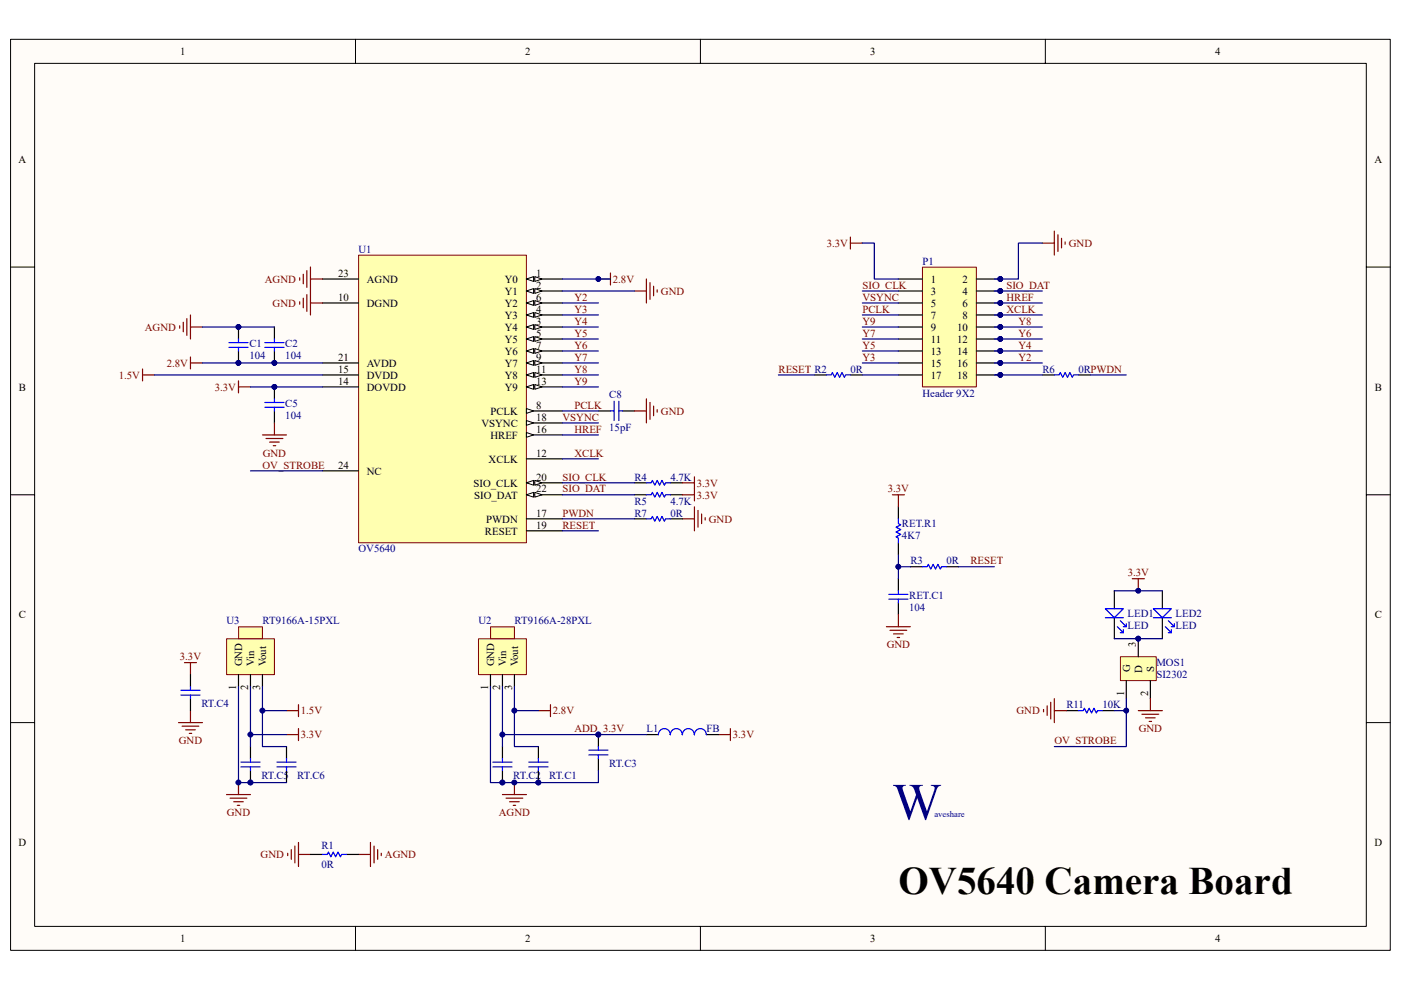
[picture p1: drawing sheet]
<svg xmlns="http://www.w3.org/2000/svg" width="297mm" height="210mm" viewBox="0 0 297 210" stroke-linecap="round" stroke-linejoin="round" font-family="sans-serif">
<path d="M2.3 8.4h292.5v193.2h-292.5z" fill="#fffcf8"/>
<path d="M2.2 8.3h292.6v193.3h-292.6z" fill="none" stroke="#000" stroke-width=".21"/>
<path d="M7.4 13.5h282.3v183h-282.3z" fill="#fffcf8"/>
<g fill="none" stroke="#000" stroke-width=".21">
<path d="M7.3 13.4h282.4v183.1h-282.4zM75.4 8.3v5.1M148.5 8.3v5.1M221.6 8.3v5.1M2.2 56.6h5.1M289.7 56.6h5.1M2.2 104.9h5.1M289.7 104.9h5.1M2.2 153.3h5.1M289.7 153.3h5.1M75.4 196.5v5.1M148.5 196.5v5.1"/>
<path d="M221.6 196.5v5.1"/>
</g>
<path d="M76 54.1h35.6v61h-35.6z" fill="#ffffb0"/>
<path d="M76 54.1h35.6v61h-35.6z" fill="none" stroke="#800000" stroke-width=".21"/>
<path d="M111.6 59.2h7.6" fill="none" stroke="#000" stroke-width=".25"/>
<path d="M111.6 59.2l1.5-.5v1z" fill="#fffcf8"/>
<path d="M111.6 59.2l1.5-.5v1z" fill="none" stroke="#000" stroke-width=".21"/>
<path d="M113.4 58.7l1.5 .5-1.5 .5z" fill="#fffcf8"/>
<path d="M113.4 58.7l1.5 .5-1.5 .5z" fill="none" stroke="#000" stroke-width=".21"/>
<path d="M111.6 61.7h7.6" fill="none" stroke="#000" stroke-width=".25"/>
<path d="M111.6 61.7l1.5-.5v1z" fill="#fffcf8"/>
<path d="M111.6 61.7l1.5-.5v1z" fill="none" stroke="#000" stroke-width=".21"/>
<path d="M113.4 61.2l1.5 .5-1.5 .5z" fill="#fffcf8"/>
<path d="M113.4 61.2l1.5 .5-1.5 .5z" fill="none" stroke="#000" stroke-width=".21"/>
<path d="M111.6 69.4h7.6" fill="none" stroke="#000" stroke-width=".25"/>
<path d="M111.6 69.4l1.5-.5v1z" fill="#fffcf8"/>
<path d="M111.6 69.4l1.5-.5v1z" fill="none" stroke="#000" stroke-width=".21"/>
<path d="M113.4 68.9l1.5 .5-1.5 .5z" fill="#fffcf8"/>
<path d="M113.4 68.9l1.5 .5-1.5 .5z" fill="none" stroke="#000" stroke-width=".21"/>
<path d="M111.6 66.8h7.6" fill="none" stroke="#000" stroke-width=".25"/>
<path d="M111.6 66.8l1.5-.5v1z" fill="#fffcf8"/>
<path d="M111.6 66.8l1.5-.5v1z" fill="none" stroke="#000" stroke-width=".21"/>
<path d="M113.4 66.3l1.5 .5-1.5 .5z" fill="#fffcf8"/>
<path d="M113.4 66.3l1.5 .5-1.5 .5z" fill="none" stroke="#000" stroke-width=".21"/>
<path d="M111.6 71.9h7.6" fill="none" stroke="#000" stroke-width=".25"/>
<path d="M111.6 71.9l1.5-.5v1z" fill="#fffcf8"/>
<path d="M111.6 71.9l1.5-.5v1z" fill="none" stroke="#000" stroke-width=".21"/>
<path d="M113.4 71.4l1.5 .5-1.5 .5z" fill="#fffcf8"/>
<path d="M113.4 71.4l1.5 .5-1.5 .5z" fill="none" stroke="#000" stroke-width=".21"/>
<path d="M111.6 64.3h7.6" fill="none" stroke="#000" stroke-width=".25"/>
<path d="M111.6 64.3l1.5-.5v1z" fill="#fffcf8"/>
<path d="M111.6 64.3l1.5-.5v1z" fill="none" stroke="#000" stroke-width=".21"/>
<path d="M113.4 63.8l1.5 .5-1.5 .5z" fill="#fffcf8"/>
<path d="M113.4 63.8l1.5 .5-1.5 .5z" fill="none" stroke="#000" stroke-width=".21"/>
<path d="M111.6 74.4h7.6" fill="none" stroke="#000" stroke-width=".25"/>
<path d="M111.6 74.4l1.5-.5v1.1z" fill="#fffcf8"/>
<path d="M111.6 74.4l1.5-.5v1.1z" fill="none" stroke="#000" stroke-width=".21"/>
<path d="M113.4 73.9l1.5 .5-1.5 .6z" fill="#fffcf8"/>
<path d="M113.4 73.9l1.5 .5-1.5 .6z" fill="none" stroke="#000" stroke-width=".21"/>
<path d="M111.6 87.2h7.6" fill="none" stroke="#000" stroke-width=".25"/>
<path d="M111.6 86.7l1.5 .5-1.5 .5z" fill="#fffcf8"/>
<path d="M111.6 86.7l1.5 .5-1.5 .5z" fill="none" stroke="#000" stroke-width=".21"/>
<path d="M111.6 77h7.6" fill="none" stroke="#000" stroke-width=".25"/>
<path d="M111.6 77l1.5-.5v1z" fill="#fffcf8"/>
<path d="M111.6 77l1.5-.5v1z" fill="none" stroke="#000" stroke-width=".21"/>
<path d="M113.4 76.5l1.5 .5-1.5 .5z" fill="#fffcf8"/>
<path d="M113.4 76.5l1.5 .5-1.5 .5z" fill="none" stroke="#000" stroke-width=".21"/>
<path d="M68.4 64.3h7.6M111.6 79.5h7.6" fill="none" stroke="#000" stroke-width=".25"/>
<path d="M111.6 79.5l1.5-.5v1z" fill="#fffcf8"/>
<path d="M111.6 79.5l1.5-.5v1z" fill="none" stroke="#000" stroke-width=".21"/>
<path d="M113.4 79l1.5 .5-1.5 .5z" fill="#fffcf8"/>
<path d="M113.4 79l1.5 .5-1.5 .5z" fill="none" stroke="#000" stroke-width=".21"/>
<path d="M111.6 97.3h7.6M111.6 82.1h7.6" fill="none" stroke="#000" stroke-width=".25"/>
<path d="M111.6 82.1l1.5-.5v1z" fill="#fffcf8"/>
<path d="M111.6 82.1l1.5-.5v1z" fill="none" stroke="#000" stroke-width=".21"/>
<path d="M113.4 81.6l1.5 .5-1.5 .5z" fill="#fffcf8"/>
<path d="M113.4 81.6l1.5 .5-1.5 .5z" fill="none" stroke="#000" stroke-width=".21"/>
<path d="M68.4 79.5h7.6M68.4 82.1h7.6M111.6 92.2h7.6" fill="none" stroke="#000" stroke-width=".25"/>
<path d="M111.6 91.7l1.5 .5-1.5 .6z" fill="#fffcf8"/>
<path d="M111.6 91.7l1.5 .5-1.5 .6z" fill="none" stroke="#000" stroke-width=".21"/>
<path d="M111.6 89.7h7.6M111.6 110h7.6" fill="none" stroke="#000" stroke-width=".25"/>
<path d="M111.6 89.2l1.5 .5-1.5 .5z" fill="#fffcf8"/>
<path d="M111.6 89.2l1.5 .5-1.5 .5z" fill="none" stroke="#000" stroke-width=".21"/>
<path d="M111.6 112.6h7.6M111.6 102.4h7.6" fill="none" stroke="#000" stroke-width=".25"/>
<path d="M111.6 102.4l1.5-.5v1z" fill="#fffcf8"/>
<path d="M111.6 102.4l1.5-.5v1z" fill="none" stroke="#000" stroke-width=".21"/>
<path d="M113.4 101.9l1.5 .5-1.5 .5z" fill="#fffcf8"/>
<path d="M113.4 101.9l1.5 .5-1.5 .5z" fill="none" stroke="#000" stroke-width=".21"/>
<path d="M68.4 77h7.6M111.6 104.9h7.6" fill="none" stroke="#000" stroke-width=".25"/>
<path d="M111.6 104.9l1.5-.5v1.1z" fill="#fffcf8"/>
<path d="M111.6 104.9l1.5-.5v1.1z" fill="none" stroke="#000" stroke-width=".21"/>
<path d="M113.4 104.4l1.5 .5-1.5 .6z" fill="#fffcf8"/>
<path d="M113.4 104.4l1.5 .5-1.5 .6z" fill="none" stroke="#000" stroke-width=".21"/>
<g fill="none" stroke="#000" stroke-width=".25">
<path d="M68.4 59.2h7.6M50.6 69.4v2.5M50.6 74.4v2.6M58.2 69.4v2.5M58.2 74.4v2.6M58.2 82.1v2.5M58.2 87.2v2.5M68.4 99.9h7.6M134.5 102.4h2.6M134.5 104.9h2.6M142.1 102.4h2.6M142.1 104.9h2.6"/>
<path d="M190.5 107.5v2.5M190.5 115.1v2.6M190.5 122.7v2.6M190.5 127.8v2.6M106.5 158.3v2.6M114.1 158.3v2.6M126.9 155.8v2.5M106.5 163.4v2.6M114.1 163.4v2.6M126.9 160.9v2.5"/>
</g>
<g fill="none" stroke="#800000" stroke-width=".25">
<path d="M180.3 50.3v2.5M180.3 51.6h2.5M221 51.6h2.5M223.5 49v5.1M224.3 49.8v3.5M225.1 50.5v2.1M225.8 51.3v.5M30.2 79.5h2.6M30.2 78.3v2.5M40.4 77h2.5M40.4 75.7v2.6M63.5 64v.5"/>
<path d="M64.3 63.2v2.1M65.1 62.5v3.5M65.8 64.3h2.6M65.8 61.7v5.1M50.6 80.8v2.5M50.6 82.1h2.5M55.6 92.2h5.1M56.4 93h3.6M57.2 93.8h2M57.9 94.5h.6M58.2 89.7v2.5M144.7 104.9h2.5"/>
<path d="M144.7 102.4h2.5M144.7 110h2.5M147.2 101.1v5.1M147.2 107.5v5.1M148 108.3v3.5M148.8 109v2.1M149.5 109.8v.5M189.2 104.9h2.5M190.5 104.9v2.6M187.9 132.9h5.1M188.7 133.7h3.6M189.5 134.5h2"/>
<path d="M190.2 135.2h.5M190.5 130.4v2.5M60.7 150.7h2.6M63.3 149.5v2.5M114.1 150.7h2.6M116.7 149.5v2.5M152.3 155.8h2.6M154.9 154.5v2.6"/>
</g>
<g fill="none" stroke="#00f" stroke-width=".25">
<path d="M48.5 72.7h4.1M48.5 73.7h4.1M50.6 71.9v.8M50.6 73.7v.7M56.2 72.7h4M56.2 73.7h4M58.2 71.9v.8M58.2 73.7v.7M56.2 85.4h4M56.2 86.4h4M58.2 84.6v.8M58.2 86.4v.8"/>
<path d="M137.1 104.9h1l.2-.5 .5 1.1 .5-1.1 .5 1.1 .6-1.1 .5 1.1 .2-.6h1M137.1 102.4h1l.2-.5 .5 1 .5-1 .5 1 .6-1 .5 1 .2-.5h1M190.5 110v1.1l.5 .2-1 .5 1 .5-1 .5 1 .5-1 .6 .5 .2v1M188.4 126.1h4.1M188.4 127.1h4.1M190.5 125.3v.8M190.5 127.1v.7M124.8 159.1h4.1M126.9 158.3v.8M104.5 162.7h4.1M104.5 161.6h4.1M106.5 160.9v.7"/>
<path d="M106.5 162.7v.7M112.1 162.7h4.1M112.1 161.6h4.1M114.1 160.9v.7M114.1 162.7v.7M124.8 160.1h4.1M126.9 160.1v.8"/>
</g>
<g fill="#000080" stroke="#000080" stroke-width=".21">
<circle cx="58.2" cy="77" r=".49"/>
<circle cx="50.6" cy="77" r=".5"/>
<circle cx="50.6" cy="69.3" r=".5"/>
<circle cx="58.2" cy="82.1" r=".49"/>
<circle cx="106.5" cy="166" r=".5"/>
<circle cx="114.1" cy="166" r=".49"/>
<circle cx="126.9" cy="155.8" r=".49"/>
</g>
<path d="M101.5 135.5h10.1v7.6h-10.1z" fill="#ffffb0"/>
<path d="M101.4 135.5h10.2v7.6h-10.2z" fill="none" stroke="#800000" stroke-width=".21"/>
<path d="M104 143.1v2.5M106.5 143.1v2.5M109.1 143.1v2.5" fill="none" stroke="#000" stroke-width=".25"/>
<path d="M104 133h5.1v2.5h-5.1z" fill="#ffffb0"/>
<path d="M104 132.9h5.1v2.6h-5.1z" fill="none" stroke="#800000" stroke-width=".21"/>
<path d="M40.4 143.1v2.5M40.4 148.2v2.5M53.1 158.3v2.6M60.7 158.3v2.6M53.1 163.4v2.6M60.7 163.4v2.6" fill="none" stroke="#000" stroke-width=".25"/>
<g fill="#000080" stroke="#000080" stroke-width=".21">
<circle cx="53.1" cy="166" r=".49"/>
<circle cx="50.6" cy="166" r=".5"/>
</g>
<path d="M38.4 146.4h4M38.4 147.4h4M40.4 145.6v.8M40.4 147.4v.8M51.1 161.6h4M51.1 162.7h4M53.1 160.9v.7M53.1 162.7v.7M58.7 161.6h4.1M58.7 162.7h4.1M60.7 160.9v.7M60.7 162.7v.7" fill="none" stroke="#00f" stroke-width=".25"/>
<g fill="none" stroke="#800000" stroke-width=".25">
<path d="M37.8 153.3h5.1M38.6 154h3.6M39.1 140.5h2.6M39.4 154.8h2M40.1 155.6h.5M40.4 140.5v2.6M40.4 150.7v2.6M60.7 155.8h2.6M63.3 154.5v2.6M48 168.5h5.1M48.8 169.3h3.5M49.5 170.1h2.1"/>
<path d="M50.3 170.8h.5M50.6 166v2.5"/>
</g>
<path d="M48.1 135.5h10.1v7.6h-10.1z" fill="#ffffb0"/>
<path d="M48 135.5h10.2v7.6h-10.2z" fill="none" stroke="#800000" stroke-width=".21"/>
<path d="M50.6 143.1v2.5M53.1 143.1v2.5M55.6 143.1v2.5" fill="none" stroke="#000" stroke-width=".25"/>
<path d="M50.6 133h5v2.5h-5z" fill="#ffffb0"/>
<path d="M50.6 132.9h5v2.6h-5z" fill="none" stroke="#800000" stroke-width=".21"/>
<path d="M126.9 87.2h2.5M132 87.2h2.5M137.1 155.8h2.5M149.8 155.8h2.5M65.8 181.2h2.6M73.5 181.2h2.5" fill="none" stroke="#000" stroke-width=".25"/>
<path d="M129.4 87.2h.8M130.2 85.1v4.1M131.2 85.1v4.1M131.2 87.2h.8M139.6 155.8a1.27 1.27 0 0 1 1.3-1.3 1.26 1.26 0 0 1 1.2 1.3 1.26 1.26 0 0 1 1.3-1.3 1.26 1.26 0 0 1 1.2 1.3M144.7 155.8a1.26 1.26 0 0 1 1.3-1.3 1.26 1.26 0 0 1 1.2 1.3M147.2 155.8a1.26 1.26 0 0 1 1.3-1.3 1.26 1.26 0 0 1 1.3 1.3M68.4 181.2h1l.2-.5 .5 1 .6-1 .5 1 .5-1 .5 1 .2-.5h1.1" fill="none" stroke="#00f" stroke-width=".25"/>
<g fill="none" stroke="#800000" stroke-width=".25">
<path d="M63.5 58.9v.5M64.3 58.2v2M65.1 57.4v3.6M65.8 56.6v5.1M65.8 59.2h2.6M38.1 69.1v.5M38.9 68.3v2.1M39.6 67.6v3.5M40.4 69.4h2.5M40.4 66.8v5.1M134.5 87.2h2.6M137.1 84.6v5.1"/>
<path d="M137.8 85.4v3.5M138.6 86.1v2.1M139.3 86.9v.5M62.5 179.5v3.5M63.3 178.7v5.1M78.5 178.7v5.1M79.3 179.5v3.5M106.5 168.5h5.1M107.3 169.3h3.5M108.1 170.1h2M108.8 170.8h.5M109.1 166v2.5"/>
<path d="M61 181v.5M61.8 180.2v2.1M63.3 181.2h2.5M76 181.2h2.5M80.1 180.2v2.1M80.8 181v.5"/>
</g>
<circle cx="109.1" cy="166" r=".5" fill="#000080" stroke="#000080" stroke-width=".21"/>
<path d="M195.6 56.7h11.4v25.4h-11.4z" fill="#ffffb0"/>
<path d="M195.6 56.7h11.4v25.4h-11.4z" fill="none" stroke="#800000" stroke-width=".21"/>
<g fill="none" stroke="#000" stroke-width=".25">
<path d="M190.5 59.2h5.1M207 59.2h5.1M172.7 79.5h2.5M180.3 79.5h2.5M190.5 61.7h5.1M190.5 64.3h5.1M190.5 66.8h5.1M190.5 69.4h5.1M190.5 71.9h5.1M190.5 74.4h5.1M190.5 77h5.1M190.5 79.5h5.1"/>
<path d="M207 61.7h5.1M207 64.3h5.1M207 66.8h5.1M207 69.4h5.1M207 71.9h5.1M207 74.4h5.1M207 77h5.1M207 79.5h5.1M221 79.5h2.5M228.6 79.5h2.6M134.5 110h2.6M142.1 110h2.6"/>
<path d="M193 120.2h2.6M200.7 120.2h2.5M236.3 125.3v3.8M236.3 130.9v4.6M246.4 125.3v3.8M246.4 130.9v4.6M226.1 150.7h2.5M233.7 150.7h2.6"/>
</g>
<g fill="#000080" stroke="#000080" stroke-width=".21">
<circle cx="212.1" cy="59.2" r=".49"/>
<circle cx="212.1" cy="61.7" r=".49"/>
<circle cx="212.1" cy="64.3" r=".49"/>
<circle cx="212.1" cy="66.8" r=".49"/>
<circle cx="212.1" cy="69.3" r=".49"/>
<circle cx="212.1" cy="71.9" r=".49"/>
<circle cx="212.1" cy="74.4" r=".49"/>
<circle cx="212.1" cy="77" r=".49"/>
<circle cx="212.1" cy="79.5" r=".49"/>
<circle cx="241.3" cy="125.3" r=".49"/>
</g>
<g fill="none" stroke="#00f" stroke-width=".25">
<path d="M175.2 79.5h1l.3-.5 .5 1 .5-1 .5 1 .5-1 .5 1 .3-.5h1M223.5 79.5h1.1l.2-.5 .5 1 .5-1 .5 1 .5-1 .5 1 .3-.5h1M137.1 110h1l.2-.5 .5 1.1 .5-1.1 .5 1.1 .6-1.1 .5 1.1 .2-.6h1M195.6 120.2h1l.2-.5 .5 1 .5-1 .5 1 .6-1 .5 1 .2-.5h1.1M234.4 129.1h3.8l-1.9 1.9zM234.4 131h3.8M236.9 132.9l1.3 1.3M237.5 131.7l1.3 1.2M237.5 134.2h.7M238.2 133.6v.6M238.8 132.3v.6h-.6M244.5 129.1h3.8l-1.9 1.9z"/>
<path d="M244.5 131h3.8M247.1 132.9l1.2 1.3M247.7 131.7l1.3 1.2M247.7 134.2h.6M248.3 133.6v.6M249 132.3v.6h-.7M228.6 150.7h1.1l.2-.5 .5 1 .5-1 .5 1 .5-1 .5 1 .3-.5h1"/>
</g>
<path d="M240.1 122.7h2.5M241.3 122.7v2.6" fill="none" stroke="#800000" stroke-width=".25"/>
<path d="M237.6 139.3h7.5v5.1h-7.5z" fill="#ffffb0"/>
<path d="M237.6 139.3h7.5v5.1h-7.5z" fill="none" stroke="#800000" stroke-width=".21"/>
<path d="M241.3 135.5v3.8M238.8 144.4v3.8M243.9 144.4v3.8" fill="none" stroke="#000" stroke-width=".25"/>
<g fill="#000080" stroke="#000080" stroke-width=".21">
<circle cx="241.3" cy="135.5" r=".49"/>
<circle cx="126.9" cy="59.2" r=".49"/>
<circle cx="212.1" cy="59.2" r=".49"/>
<circle cx="212.1" cy="61.7" r=".49"/>
<circle cx="212.1" cy="64.3" r=".49"/>
<circle cx="212.1" cy="66.8" r=".49"/>
<circle cx="212.1" cy="69.3" r=".49"/>
<circle cx="212.1" cy="71.9" r=".49"/>
<circle cx="212.1" cy="74.4" r=".49"/>
<circle cx="212.1" cy="77" r=".49"/>
<circle cx="212.1" cy="79.5" r=".49"/>
<circle cx="190.5" cy="120.2" r=".5"/>
<circle cx="58.2" cy="77" r=".49"/>
<circle cx="50.6" cy="77" r=".5"/>
<circle cx="58.2" cy="82.1" r=".49"/>
<circle cx="50.6" cy="69.3" r=".5"/>
<circle cx="109.1" cy="150.7" r=".5"/>
<circle cx="106.5" cy="155.8" r=".5"/>
<circle cx="126.9" cy="155.8" r=".49"/>
<circle cx="55.6" cy="150.7" r=".49"/>
<circle cx="53.1" cy="155.8" r=".49"/>
<circle cx="53.1" cy="166" r=".49"/>
<circle cx="50.6" cy="166" r=".5"/>
<circle cx="106.5" cy="166" r=".5"/>
<circle cx="109.1" cy="166" r=".5"/>
<circle cx="114.1" cy="166" r=".49"/>
<circle cx="241.3" cy="125.3" r=".49"/>
<circle cx="238.8" cy="150.7" r=".49"/>
</g>
<g fill="none" stroke="#800000" stroke-width=".25">
<path d="M126.9 59.2h2.5M129.4 57.9v2.6M137.1 59.2v5.1M137.8 59.9v3.6M134.5 61.7h2.6M138.6 60.7v2M139.3 61.5v.5M221.3 150.5v.5M222 149.7v2M222.8 148.9v3.6M223.5 148.2v5.1M223.5 150.7h2.6"/>
<path d="M241.3 150.7h5.1M242.1 151.5h3.6M242.9 152.3h2M243.6 153h.6M243.9 148.2v2.5"/>
</g>
<g fill="none" stroke="#000080" stroke-width=".25">
<path d="M119.2 59.2h10.2M182.8 51.6h2.6v7.6h5.1M221 51.6h-5.1v7.6h-5.1M32.8 79.5h35.6M42.9 77h25.5M42.9 69.4h15.3M119.2 61.7h15.3M119.2 64.3h7.7M119.2 66.8h7.7M119.2 69.4h7.7M119.2 71.9h7.7M119.2 74.4h7.7"/>
<path d="M119.2 77h7.7M119.2 79.5h7.7M165 79.5h7.7M182.8 61.7h7.7M182.8 74.4h7.7M182.8 77h7.7M182.8 79.5h7.7M182.8 64.3h7.7M182.8 66.8h7.7M182.8 69.4h7.7M182.8 71.9h7.7M210.8 61.7h10.2"/>
<path d="M210.8 64.3h10.2M210.8 66.8h10.2M210.8 69.4h10.2M210.8 71.9h10.2M210.8 74.4h10.2M210.8 77h10.2M210.8 79.5h10.2M231.2 79.5h7.6M53.1 82.1h15.3M53.1 99.9h15.3M119.2 82.1h7.7M119.2 87.2h7.7"/>
<path d="M119.2 89.7h7.7M119.2 92.2h7.7M119.2 97.3h7.7M119.2 110h15.3M119.2 112.6h7.7M119.2 102.4h15.3M119.2 104.9h15.3M190.5 117.7v5M190.5 120.2h2.5M203.2 120.2h7.6M236.3 125.3h10.1M236.3 135.5h10.1"/>
<path d="M50.6 145.6v20.4h10.1M53.1 145.6v10.2h7.6M53.1 155.8v2.5M55.6 150.7v7.6h5.1M55.6 145.6v5.1h5.1M104 145.6v20.4h22.9v-2.6M106.5 145.6v10.2h30.6M106.5 155.8v2.5M109.1 150.7v7.6h5M109.1 145.6v5.1h5M236.3 150.7h2.5M238.8 148.2v10.1h-15.3"/>
</g>
<text font-size="11" fill="#000080" x="189.2" y="173.8">W</text>
<text font-size="8.3" x="190.5" y="189.6">OV5640 Camera Board</text>
<g font-size="2.3">
<text x="38.2" y="11.7">1</text>
<text x="111.4" y="11.7">2</text>
<text x="184.5" y="11.7">3</text>
<text x="257.6" y="11.7">4</text>
<text x="4" y="34.5">A</text>
<text x="291.4" y="34.5">A</text>
<text x="71.7" y="58.7">23</text>
<text x="77.8" y="60">AGND</text>
<text x="107" y="60">Y0</text>
<text x="113.7" y="58.7">1</text>
<text x="197.4" y="60">1</text>
<text x="204.1" y="60">2</text>
<text x="71.7" y="63.8">10</text>
<text x="77.8" y="65">DGND</text>
<text x="107" y="62.5">Y1</text>
<text x="107" y="65">Y2</text>
<text x="113.7" y="61.2">2</text>
<text x="113.7" y="63.8">6</text>
<text x="197.4" y="62.5">3</text>
<text x="197.4" y="65">5</text>
<text x="204.1" y="62.5">4</text>
<text x="204.1" y="65">6</text>
<text x="107" y="70.1">Y4</text>
<text x="107" y="67.6">Y3</text>
<text x="113.7" y="68.9">3</text>
<text x="113.7" y="66.3">4</text>
<text x="113.7" y="71.4">5</text>
<text x="197.4" y="67.6">7</text>
<text x="197.4" y="70.1">9</text>
<text x="202.9" y="70.1">10</text>
<text x="204.1" y="67.6">8</text>
<text x="71.7" y="76.5">21</text>
<text x="77.8" y="77.8">AVDD</text>
<text x="107" y="72.7">Y5</text>
<text x="107" y="75.2">Y6</text>
<text x="107" y="77.8">Y7</text>
<text x="113.7" y="74">7</text>
<text x="113.7" y="76.5">9</text>
<text x="197.4" y="72.7">11</text>
<text x="197.4" y="75.2">13</text>
<text x="197.4" y="77.8">15</text>
<text x="202.9" y="72.7">12</text>
<text x="202.9" y="75.2">14</text>
<text x="202.9" y="77.8">16</text>
<text x="4" y="82.8">B</text>
<text x="71.7" y="81.6">14</text>
<text x="71.7" y="79">15</text>
<text x="77.8" y="82.8">DOVDD</text>
<text x="77.8" y="80.3">DVDD</text>
<text x="107" y="80.3">Y8</text>
<text x="107" y="82.8">Y9</text>
<text x="113.7" y="79">11</text>
<text x="113.7" y="81.6">13</text>
<text x="197.4" y="80.3">17</text>
<text x="202.9" y="80.3">18</text>
<text x="291.5" y="82.8">B</text>
<text x="104" y="87.9">PCLK</text>
<text x="113.7" y="89.2">18</text>
<text x="113.7" y="86.7">8</text>
<text x="102.1" y="90.5">VSYNC</text>
<text x="104" y="93">HREF</text>
<text x="113.7" y="91.8">16</text>
<text x="71.7" y="99.4">24</text>
<text x="77.8" y="100.6">NC</text>
<text x="103.6" y="98.1">XCLK</text>
<text x="113.7" y="96.8">12</text>
<text x="113.7" y="101.9">20</text>
<text x="100.4" y="103.2">SIO_CLK</text>
<text x="100.5" y="105.7">SIO_DAT</text>
<text x="113.7" y="104.5">22</text>
<text x="102.8" y="113.4">RESET</text>
<text x="103.1" y="110.8">PWDN</text>
<text x="113.7" y="112.1">19</text>
<text x="113.7" y="109.6">17</text>
<text x="4" y="131.2">C</text>
<text x="291.5" y="131.2">C</text>
<text x="240.9" y="137.3" transform="rotate(-90 240.9 137.3)">3</text>
<text x="51.3" y="141.3" transform="rotate(-90 51.3 141.3)">GND</text>
<text x="53.9" y="141.3" transform="rotate(-90 53.9 141.3)">Vin</text>
<text x="56.4" y="141.3" transform="rotate(-90 56.4 141.3)">Vout</text>
<text x="104.8" y="141.3" transform="rotate(-90 104.8 141.3)">GND</text>
<text x="107.3" y="141.3" transform="rotate(-90 107.3 141.3)">Vin</text>
<text x="109.9" y="141.3" transform="rotate(-90 109.9 141.3)">Vout</text>
<text x="239.6" y="142.6" transform="rotate(-90 239.6 142.6)">G</text>
<text x="242.1" y="142.7" transform="rotate(-90 242.1 142.7)">D</text>
<text x="244.7" y="142.6" transform="rotate(-90 244.7 142.6)">S</text>
<text x="50.1" y="146.3" transform="rotate(-90 50.1 146.3)">1</text>
<text x="52.6" y="146.3" transform="rotate(-90 52.6 146.3)">2</text>
<text x="55.2" y="146.3" transform="rotate(-90 55.2 146.3)">3</text>
<text x="103.5" y="146.3" transform="rotate(-90 103.5 146.3)">1</text>
<text x="106" y="146.3" transform="rotate(-90 106 146.3)">2</text>
<text x="108.6" y="146.3" transform="rotate(-90 108.6 146.3)">3</text>
<text x="238.3" y="147.6" transform="rotate(-90 238.3 147.6)">1</text>
<text x="243.4" y="147.6" transform="rotate(-90 243.4 147.6)">2</text>
<text x="4" y="179.5">D</text>
<text x="291.4" y="179.5">D</text>
<text x="38.2" y="199.8">1</text>
<text x="111.4" y="199.8">2</text>
<text x="184.5" y="199.8">3</text>
<text x="257.6" y="199.8">4</text>
</g>
<g font-size="2.3" fill="#000080">
<text x="76" y="53.6">U1</text>
<text x="195.6" y="56.2">P1</text>
<text x="52.9" y="73.7">C1</text>
<text x="52.9" y="76.2">104</text>
<text x="60.5" y="73.7">C2</text>
<text x="60.5" y="76.2">104</text>
<text x="180.3" y="79">0R</text>
<text x="221" y="79">R6</text>
<text x="228.6" y="79">0RPWDN</text>
<text x="60.5" y="86.4">C5</text>
<text x="60.5" y="89">104</text>
<text x="129.2" y="84.4">C8</text>
<text x="195.6" y="84.1">Header 9X2</text>
<text x="134.5" y="101.9">R4</text>
<text x="142.2" y="101.9">4.7K</text>
<text x="134.5" y="107">R5</text>
<text x="142.2" y="107">4.7K</text>
<text x="134.5" y="109.6">R7</text>
<text x="142.2" y="109.6">0R</text>
<text x="191.2" y="111.8">RET.R1</text>
<text x="76" y="117.2">OV5640</text>
<text x="191.2" y="114.4">4K7</text>
<text x="193" y="119.7">R3</text>
<text x="200.7" y="119.7">0R</text>
<text x="192.8" y="127.1">RET.C1</text>
<text x="192.8" y="129.6">104</text>
<text x="239.1" y="130.9">LED1</text>
<text x="249.2" y="130.9">LED2</text>
<text x="48" y="132.4">U3</text>
<text x="55.7" y="132.4">RT9166A-15PXL</text>
<text x="101.4" y="132.4">U2</text>
<text x="109.1" y="132.4">RT9166A-28PXL</text>
<text x="239.1" y="133.5">LED</text>
<text x="249.2" y="133.5">LED</text>
<text x="245.2" y="141.3">MOS1</text>
<text x="245.2" y="143.9">SI2302</text>
<text x="42.7" y="150">RT.C4</text>
<text x="137.1" y="155.3">L1</text>
<text x="149.8" y="155.3">FB</text>
<text x="226.1" y="150.2">R11</text>
<text x="233.7" y="150.2">10K</text>
<text x="55.4" y="165.2">RT.C5</text>
<text x="63" y="165.2">RT.C6</text>
<text x="108.8" y="165.2">RT.C2</text>
<text x="116.5" y="165.2">RT.C1</text>
<text x="129.2" y="162.7">RT.C3</text>
<text x="68.1" y="180">R1</text>
<text x="68.1" y="184.1">0R</text>
</g>
<g font-size="2.3" fill="#800000">
<text x="175.3" y="52.3">3.3V</text>
<text x="226.6" y="52.3">GND</text>
<text x="56.2" y="60">AGND</text>
<text x="129.9" y="60">2.8V</text>
<text x="57.8" y="65">GND</text>
<text x="121.8" y="63.8">Y2</text>
<text x="140.1" y="62.5">GND</text>
<text x="182.9" y="61.2">SIO_CLK</text>
<text x="182.9" y="63.8">VSYNC</text>
<text x="213.4" y="63.8">HREF</text>
<text x="213.4" y="61.2">SIO_DAT</text>
<text x="30.7" y="70.1">AGND</text>
<text x="121.8" y="66.3">Y3</text>
<text x="121.8" y="68.9">Y4</text>
<text x="121.8" y="71.4">Y5</text>
<text x="182.9" y="66.3">PCLK</text>
<text x="182.9" y="71.4">Y7</text>
<text x="182.9" y="68.9">Y9</text>
<text x="213.4" y="66.3">XCLK</text>
<text x="215.9" y="71.4">Y6</text>
<text x="215.9" y="68.9">Y8</text>
<text x="35.4" y="77.8">2.8V</text>
<text x="121.8" y="74">Y6</text>
<text x="121.8" y="76.5">Y7</text>
<text x="182.9" y="74">Y5</text>
<text x="182.9" y="76.5">Y3</text>
<text x="215.9" y="74">Y4</text>
<text x="215.9" y="76.5">Y2</text>
<text x="25.2" y="80.3">1.5V</text>
<text x="45.5" y="82.8">3.3V</text>
<text x="121.8" y="79">Y8</text>
<text x="121.8" y="81.6">Y9</text>
<text x="165.1" y="79">RESET R2</text>
<text x="119.2" y="89.2">VSYNC</text>
<text x="121.8" y="86.7">PCLK</text>
<text x="140.1" y="87.9">GND</text>
<text x="121.8" y="91.8">HREF 15pF</text>
<text x="55.7" y="99.4">OV_STROBE</text>
<text x="55.7" y="96.8">GND</text>
<text x="119.2" y="101.9">SIO_CLK</text>
<text x="121.8" y="96.8">XCLK</text>
<text x="119.2" y="104.5">SIO_DAT</text>
<text x="147.7" y="105.7">3.3V</text>
<text x="147.7" y="103.2">3.3V</text>
<text x="188.2" y="104.5">3.3V</text>
<text x="119.2" y="109.6">PWDN</text>
<text x="119.2" y="112.1">RESET</text>
<text x="150.3" y="110.8">GND</text>
<text x="205.7" y="119.7">RESET</text>
<text x="239.1" y="122.3">3.3V</text>
<text x="188" y="137.5">GND</text>
<text x="38.1" y="140.1">3.3V</text>
<text x="63.8" y="151.5">1.5V</text>
<text x="117.2" y="151.5">2.8V</text>
<text x="121.8" y="155.3">ADD_3.3V</text>
<text x="215.5" y="151.5">GND</text>
<text x="241.4" y="155.3">GND</text>
<text x="37.9" y="157.9">GND</text>
<text x="63.8" y="156.6">3.3V</text>
<text x="155.4" y="156.6">3.3V</text>
<text x="223.6" y="157.9">OV_STROBE</text>
<text x="48.1" y="173.1">GND</text>
<text x="105.8" y="173.1">AGND</text>
<text x="55.3" y="182">GND</text>
<text x="81.6" y="182">AGND</text>
</g>
<text font-size="1.8" fill="#000080" x="198.1" y="173.2">aveshare</text>
</svg>
